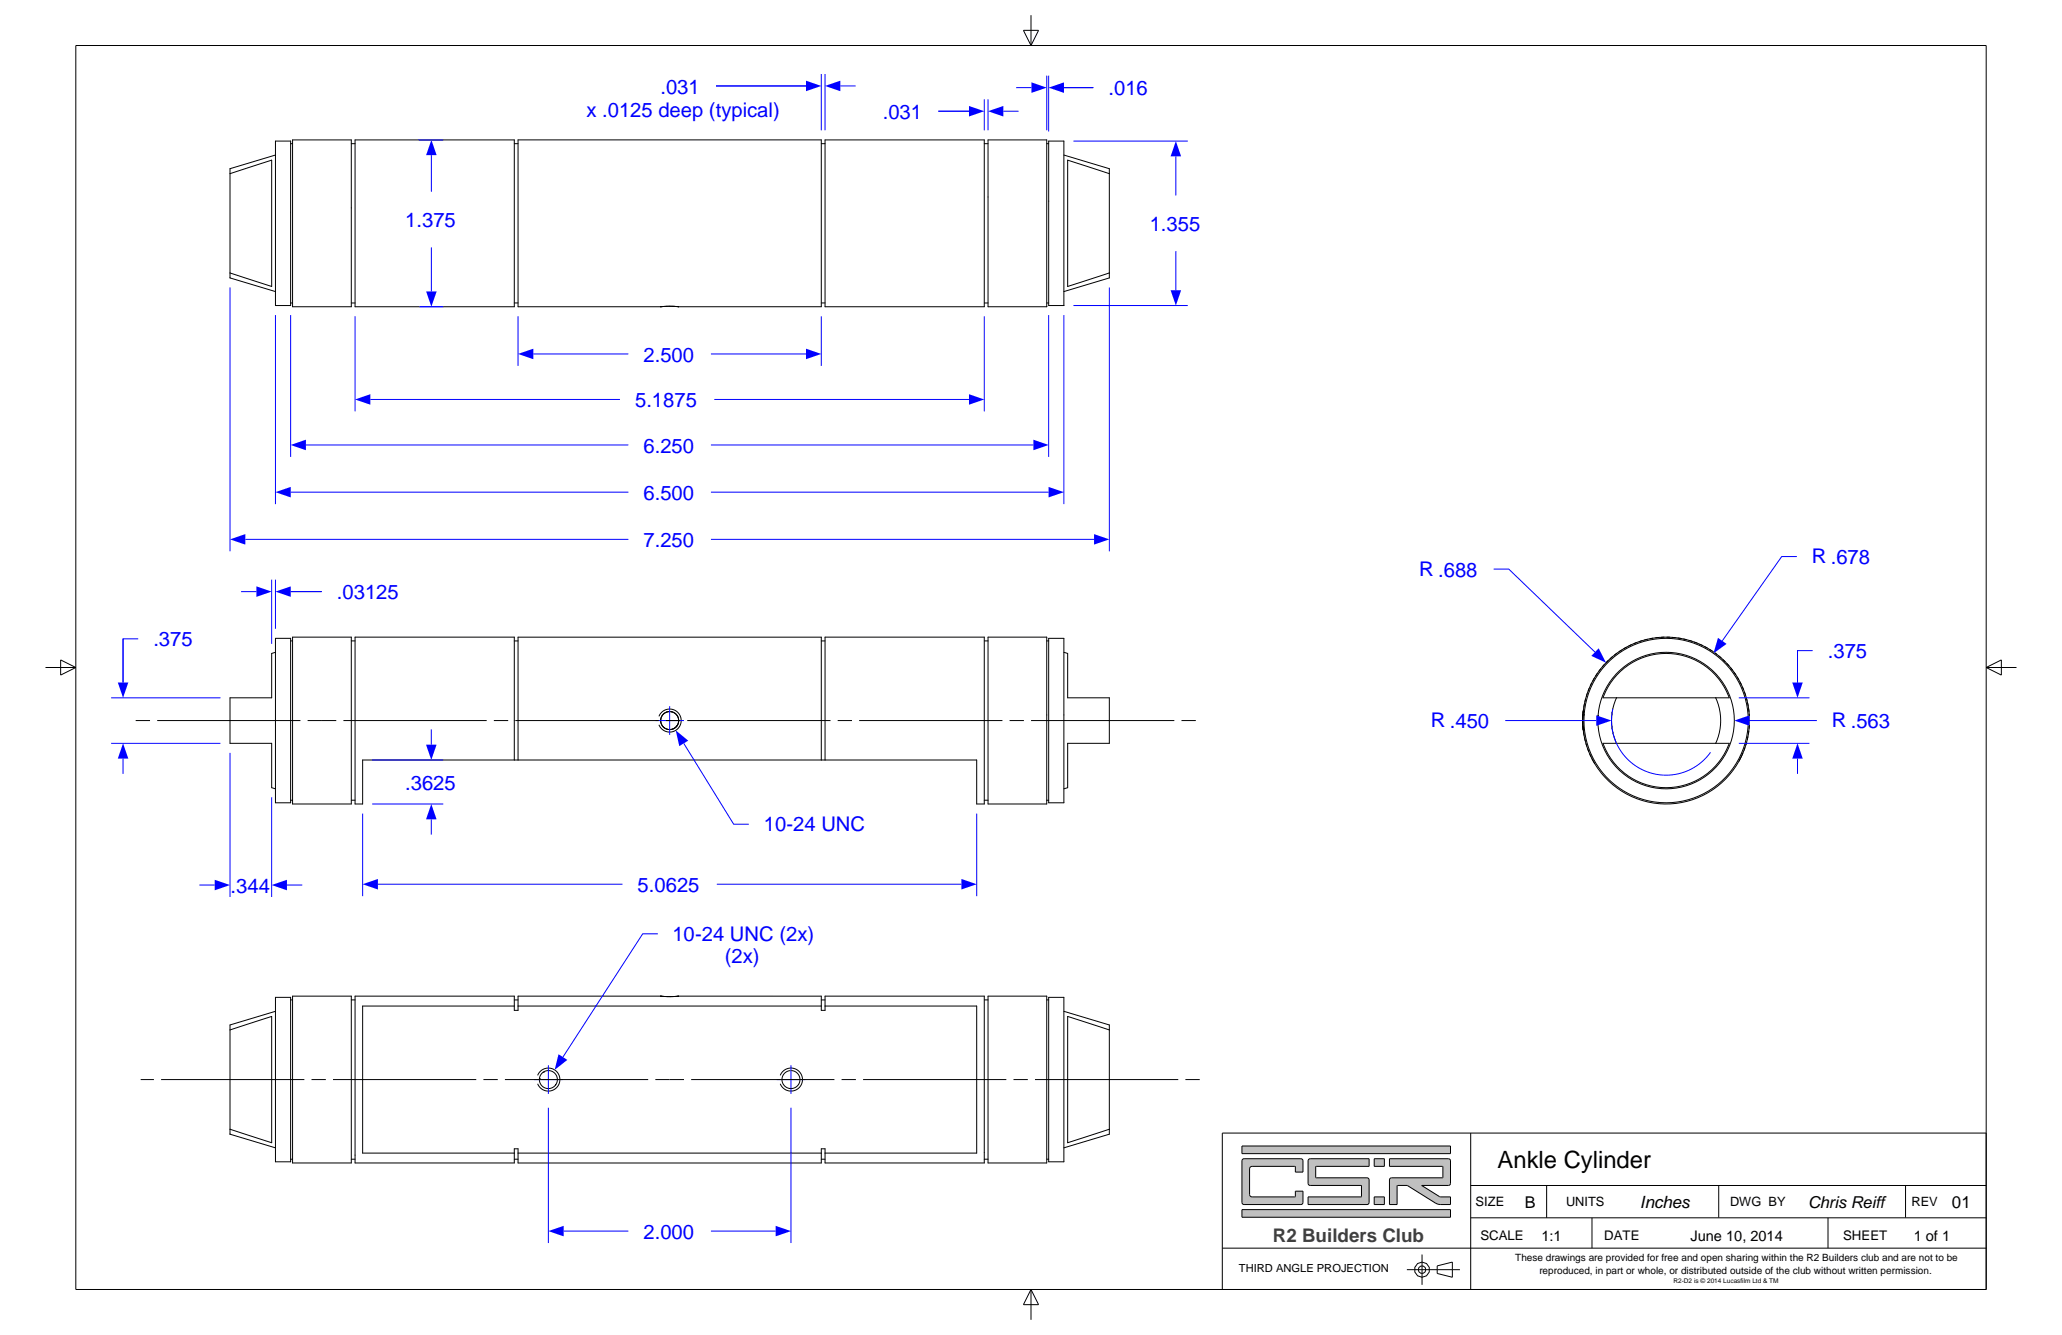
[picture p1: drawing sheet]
<svg xmlns="http://www.w3.org/2000/svg" width="432mm" height="279mm" viewBox="0 0 432 279" stroke-linecap="round" stroke-linejoin="round" font-family="sans-serif">
<g fill="none" stroke="#000" stroke-width=".21">
<path d="M57.7 133.6h3.2v34.4h-3.2zM57.7 136.5l-.8 .3v9.2h-8.7v9.6h8.7v9.3l.8 .2M60.9 134.1h.4M61.3 133.3h12.3v35h-12.3zM73.6 134.1h.8M107.7 134.1h.8M172 134.1h.8M206.1 134.1h.8M206.9 133.3h12.3v35h-12.3zM219.2 134.1h.4M219.6 133.6h3.2v34.4h-3.2zM222.8 136.5l.8 .3v9.2h8.7v9.6h-8.7v9.3l-.8 .2"/>
<path d="M107.7 159.1v-25.8h-33.3v35h1.5v-9.2h128.6v9.2h1.6v-35h-33.3v25.8M108.5 159.1v-25.7h63.5v25.7M138 149.9a2.41 2.41 0 0 1 3.7-1 2.41 2.41 0 0 1 0 3.8 2.41 2.41 0 0 1-3.7-1M138.4 151l.2 .7 .5 .6M138.4 150.6l.4-1.1 .5-.4 .6-.2 .7 .1 .6 .2 .5 .4 .3 .5 .1 .6-.1 .6-.2 .6-.5 .4-1 .4-.7-.1-.5-.3M138.4 150.6v.4M138.4 151v.3M138.4 151.3l.1 .1M138.5 151.5l.2 .4M138.6 149.9l-.2 .7M138.7 149.7l-.1 .1M138.7 151.9l.1 .1"/>
<path d="M138.8 152l.1 .1M138.9 149.5l-.2 .2M138.9 152.2h.1M139 149.4l-.1 .1M139.1 149.3h.1M139.1 152.3h.1M139.2 152.4l.2 .1M139.4 149.1l-.4 .3M139.5 152.5l.1 .1M139.6 149l-.1 .1M139.6 152.6h.1M139.7 149h-.1"/>
<path d="M139.8 152.6l.1 .1M139.9 149h-.1M139.9 152.7h.1M140 148.9h-.1M140.1 152.7h.1M140.4 148.9h-.3M140.4 152.7h-.2M140.4 148.9l.3 .1M140.5 152.7h-.1M140.7 152.6l-.1 .1M140.8 149l.4 .2M141.1 152.5l-.4 .1"/>
<path d="M141.2 149.2l.1 .1M141.3 152.4h-.1M141.4 149.3v.1M141.5 149.4l.3 .4M141.6 152.1l-.1 .1M141.6 152.1l-.3 .2M141.9 149.9v.1M141.9 150h.1M141.9 151.6v.1M141.9 151.6l-.3 .5M141.9 150l.2 .6M142.1 151.1l-.2 .5"/>
<path d="M142.1 150.6v.2M142.1 150.8v.2M60.9 167.5h.4M73.6 167.5h.8M206.1 167.5h.8M219.2 167.5h.4"/>
</g>
<path d="M141.5 152.9l2.6 2.1-1.9 1.2z" fill="#00f"/>
<path d="M137.2 150.8h6M140.2 147.8v6M143.2 155.6l10.4 16.9h3.2" fill="none" stroke="#00f" stroke-width=".21"/>
<path d="M75.9 185.1l3.2-1.1v2.2z" fill="#00f"/>
<path d="M79.1 185.1h51.3" fill="none" stroke="#00f" stroke-width=".21"/>
<path d="M201.3 184l3.2 1.1-3.2 1.1z" fill="#00f"/>
<path d="M75.9 170.3v17.3M204.5 170.3v17.3M150.1 185.1h51.2" fill="none" stroke="#00f" stroke-width=".21"/>
<path d="M45 184.1l3.2 1.1-3.2 1.1z" fill="#00f"/>
<path d="M41.8 185.2h3.2" fill="none" stroke="#00f" stroke-width=".21"/>
<path d="M56.9 185.2l3.2-1.1v2.2z" fill="#00f"/>
<path d="M28.9 133.7h-3.1v9.1M48.2 157.6v30.1M56.9 166.9v20.8M60.1 185.2h3.2" fill="none" stroke="#00f" stroke-width=".21"/>
<path d="M24.7 142.8h2.2l-1.1 3.2z" fill="#00f"/>
<path d="M25.8 133.7v9.1" fill="none" stroke="#00f" stroke-width=".21"/>
<path d="M25.8 155.6l1.1 3.2h-2.2z" fill="#00f"/>
<path d="M23.3 146h22.9M23.3 155.6h22.9M25.8 158.8v3.2" fill="none" stroke="#00f" stroke-width=".21"/>
<g fill="none" stroke="#000" stroke-width=".21">
<path d="M28.4 150.8h3M32.9 150.8h30M64.4 150.8h6M71.9 150.8h30M103.4 150.8h3M107.9 150.8h30M139.4 150.8h3M143.9 150.8h30M175.4 150.8h3M179.9 150.8h30M211.4 150.8h3M215.9 150.8h30"/>
<path d="M247.4 150.8h3"/>
</g>
<path d="M90.3 168.3l1.1 3.2h-2.2z" fill="#00f"/>
<path d="M90.3 171.5v3.2" fill="none" stroke="#00f" stroke-width=".21"/>
<path d="M89.2 155.9h2.2l-1.1 3.2z" fill="#00f"/>
<path d="M60.9 123.8h6.5M77.9 159.1h14.9M90.3 152.7v3.2M77.9 168.3h14.9" fill="none" stroke="#00f" stroke-width=".21"/>
<path d="M53.7 122.7l3.2 1.1-3.2 1.1z" fill="#00f"/>
<path d="M50.5 123.8h3.2" fill="none" stroke="#00f" stroke-width=".21"/>
<path d="M57.7 123.8l3.2-1.1v2.2z" fill="#00f"/>
<path d="M56.9 121.3v13.5M57.7 121.3v10.3M60.9 123.8h6.5" fill="none" stroke="#00f" stroke-width=".21"/>
<g fill="none" stroke="#000" stroke-width=".21">
<path d="M48.2 36.3l8.7-2.8v26.5l-8.7-2.9M48.2 36.3v20.8M57.7 29.5h3.2v34.4h-3.2zM57.7 32.4l-9.5 2.9v1M60.9 30.1h.4M61.3 29.3h12.3v34.9h-12.3zM73.6 30.1h.8M74.4 29.3h33.3v34.9h-33.3zM107.7 30.1h.8M172 30.1h.8M172.8 29.3h33.3v34.9h-33.3zM206.1 30.1h.8"/>
<path d="M206.9 29.3h12.3v34.9h-12.3zM219.2 30.1h.4M219.6 29.5h3.2v34.4h-3.2zM222.8 32.4l9.5 2.9v1M232.3 36.3l-8.7-2.8v26.5l8.7-2.9M232.3 36.3v20.8M48.2 57.1v1.1l9.5 2.8M232.3 57.1v1.1l-9.5 2.8M60.9 63.4h.4M73.6 63.4h.8M107.7 63.4h.8M138.4 64.2h.1"/>
<path d="M138.5 64.2h-.1M138.6 64.2h-.1M138.6 64.2h.1M138.7 64.2h.1M138.8 64.2h.1M139 64.1h-.1M139.2 64.1h-.2M139.3 64.1h.1M139.5 64.1h-.1M139.7 64.1h-.1M139.8 64.1h.1M139.9 64.1h.1"/>
<path d="M140.1 64.1h-.1M140.2 64.1h.1M140.4 64.1h.1M140.5 64.1h.1M140.7 64.1h.1M140.8 64.1h.2M141 64.1h.1M141.1 64.1h.1M141.2 64.1h.1M141.4 64.1h.1M141.6 64.2h.1M141.7 64.2h.2"/>
<path d="M142 64.2h.1M142 64.2h30v-34.9h-63.5v34.9h29.9M142.1 64.2h-3.7M172 63.4h.8M206.1 63.4h.8M219.2 63.4h.4M219.2 64.2h.1M222.8 63.9h.1"/>
</g>
<path d="M48.2 112.9l3.2-1.1v2.2z" fill="#00f"/>
<path d="M51.4 112.9h80.2" fill="none" stroke="#00f" stroke-width=".21"/>
<path d="M229.1 111.8l3.2 1.1-3.2 1.1z" fill="#00f"/>
<path d="M48.2 60.2v55.2M232.3 60.2v55.2M148.9 112.9h80.2" fill="none" stroke="#00f" stroke-width=".21"/>
<path d="M57.7 103l3.2-1.1v2.2z" fill="#00f"/>
<path d="M60.9 103h70.7" fill="none" stroke="#00f" stroke-width=".21"/>
<path d="M219.6 101.9l3.2 1.1-3.2 1.1z" fill="#00f"/>
<path d="M57.7 65.9v39.6M222.8 65.9v39.6M148.9 103h70.7" fill="none" stroke="#00f" stroke-width=".21"/>
<path d="M60.9 93.1l3.2-1.1v2.2z" fill="#00f"/>
<path d="M64.1 93.1h67.5" fill="none" stroke="#00f" stroke-width=".21"/>
<path d="M216.4 92l3.2 1.1-3.2 1.1z" fill="#00f"/>
<path d="M60.9 65.9v29.7M219.6 65.9v29.7M148.9 93.1h67.5" fill="none" stroke="#00f" stroke-width=".21"/>
<path d="M74.4 83.6l3.2-1.1v2.2z" fill="#00f"/>
<path d="M77.6 83.6h52.2" fill="none" stroke="#00f" stroke-width=".21"/>
<path d="M202.9 82.5l3.2 1.1-3.2 1.1z" fill="#00f"/>
<path d="M74.4 66.2v19.9M206.1 66.2v19.9M149.6 83.6h53.3" fill="none" stroke="#00f" stroke-width=".21"/>
<path d="M108.5 74.1l3.2-1.1v2.2z" fill="#00f"/>
<path d="M111.7 74.1h19.9" fill="none" stroke="#00f" stroke-width=".21"/>
<path d="M168.8 73l3.2 1.1-3.2 1.1z" fill="#00f"/>
<path d="M108.5 66.2v10.4M148.9 74.1h19.9M172 66.2v10.4" fill="none" stroke="#00f" stroke-width=".21"/>
<path d="M246.2 29.5l1.1 3.2h-2.2z" fill="#00f"/>
<path d="M246.2 32.7v8.2" fill="none" stroke="#00f" stroke-width=".21"/>
<path d="M245.1 60.7h2.2l-1.1 3.2z" fill="#00f"/>
<path d="M224.8 29.5h23.9M246.2 52.6v8.1M224.8 63.9h23.9" fill="none" stroke="#00f" stroke-width=".21"/>
<path d="M90.3 29.3l1.1 3.2h-2.2z" fill="#00f"/>
<path d="M90.3 32.5v7.6" fill="none" stroke="#00f" stroke-width=".21"/>
<path d="M89.2 61h2.2l-1.1 3.2z" fill="#00f"/>
<path d="M149.9 18h18.9M87.6 29.3h5.2M90.3 51.8v9.2M87.8 64.2h5" fill="none" stroke="#00f" stroke-width=".21"/>
<path d="M168.8 16.9l3.2 1.1-3.2 1.1z" fill="#00f"/>
<path d="M149.9 18h18.9" fill="none" stroke="#00f" stroke-width=".21"/>
<path d="M172.8 18l3.2-1.1v2.2z" fill="#00f"/>
<path d="M172 15.5v11.8M172.8 15.5v11.8M176 18h3.2M196.5 23.3h6.4" fill="none" stroke="#00f" stroke-width=".21"/>
<path d="M202.9 22.2l3.2 1.1-3.2 1.1z" fill="#00f"/>
<path d="M196.5 23.3h6.4" fill="none" stroke="#00f" stroke-width=".21"/>
<path d="M206.9 23.3l3.2-1.1v2.2z" fill="#00f"/>
<path d="M222.8 18.3h6.2M206.1 20.8v6.5M206.9 20.8v6.5M210.1 23.3h3.2" fill="none" stroke="#00f" stroke-width=".21"/>
<path d="M216 17.2l3.2 1.1-3.2 1.1z" fill="#00f"/>
<path d="M212.8 18.3h3.2" fill="none" stroke="#00f" stroke-width=".21"/>
<path d="M219.6 18.3l3.2-1.1v2.2z" fill="#00f"/>
<path d="M219.2 15.8v11.5M219.6 15.8v11.7M222.8 18.3h6.2" fill="none" stroke="#00f" stroke-width=".21"/>
<g fill="none" stroke="#000" stroke-width=".21">
<path d="M335.9 139.1l-.3 .5M336.8 138.3l-.5 .4M337.6 137.5l-.4 .4M338.6 136.7l-.5 .4M339.5 136.1l-.5 .3M340.5 135.5l-.5 .3M341.6 134.9l-.5 .3M342.7 134.5l-.6 .2M343.8 134.1l-.6 .2M344.9 133.8l-.5 .1M346.1 133.6l-.6 .1M347.3 133.4l-.6 .1"/>
<path d="M348.5 133.4h-.6M349 133.4h.6M350.2 133.4l.6 .1M351.4 133.5l.6 .1M352.6 133.7l.5 .2M353.7 134l.6 .2M354.8 134.4l.6 .2M355.9 134.8l.6 .3M357 135.3l.5 .3M358 135.9l.5 .3M359 136.6l.5 .3M359.9 137.3l.5 .4"/>
<path d="M360.8 138.1l.4 .4M361.7 138.9l.4 .4M362.4 139.8l.4 .4M331.4 150.8h.1M331.4 150.8v.3M331.4 150.9v.1M331.4 151h.1M331.4 150.6v.1M331.4 151.1h.1M331.4 150.5v.1M331.4 151.1l.1 .9M331.4 151.1v.1"/>
<path d="M331.4 150.4h.1M331.4 151.2v.1M331.4 151l.1 .6M331.4 150.3v.1M331.4 151.4v.1M331.4 151.5l.1 .1M331.5 150l-.1 .2M331.5 151.7h.1M331.5 149.8v.1M331.5 151.8v.1M331.5 149.7l-.1 1.1M331.5 149.7v.1"/>
<path d="M331.5 149.8l-.1 .6M331.5 151.9v.1M331.5 149.6v.1M331.5 152h.1M331.5 149.6h.1M331.5 152v.3M331.5 149.5h.1M331.5 152.1l.1 .6M331.5 149.4h.1M331.5 152.3v.4M331.5 152.3v.1M331.5 152.5h.1"/>
<path d="M331.5 152.5v.1M331.5 152.6h.1M331.5 152.6v.1M331.5 152.7l.1 .3M331.5 148.9h.1M331.5 148.9v.4M331.6 148.8l-.1 .8M331.6 148.6l-.1 .6M331.6 153.3v.2M331.6 153.3l.1 .6M331.8 147.5l-.1 .5M331.8 154.5l.2 .6"/>
<path d="M332 146.3l-.1 .6M332.1 155.6l.2 .6M332.4 145.2l-.2 .5M332.5 156.8l.2 .5M332.8 144.1l-.2 .5M332.9 157.8l.3 .6M333.3 143l-.3 .5M333.4 158.8l.5 1M333.8 142l-.2 .5M334.5 141l-.3 .5M335.2 140l-.4 .5M338.5 146a11.4 11.4 0 0 0 0 9.6"/>
<path d="M338.5 146h-2.8a14 14 0 0 1 13.2-9.2 14 14 0 0 1 13.2 9.2h-2.8M338.5 155.6h-2.8a14 14 0 0 0 13.2 9.3 14 14 0 0 0 13.2-9.3h-2.8M338.5 146h20.8M338.5 155.6h20.8M359.3 146a11.4 11.4 0 0 1 0 9.6M363.1 140.7l.4 .5M363.8 141.7l.3 .5M364.4 142.7l.2 .6M364.7 158.2l-.5 1.1M364.9 143.8l.2 .5M365 157.6l-.2 .5M365.3 144.9l.2 .6"/>
<path d="M365.4 156.5l-.2 .5M365.7 146l.1 .6M365.7 155.3l-.1 .6M366 147.2l.1 .5M366 154.2l-.1 .6M366.2 148.3l.1 .6M366.2 153l-.1 .6M366.3 149.5v.6M366.3 151.9v.5M366.3 150.7v.6"/>
<circle cx="348.9" cy="150.8" r="17.2"/>
<circle cx="348.9" cy="150.8" r="14.3"/>
<circle cx="348.9" cy="150.8" r="17.5"/>
</g>
<path d="M363.2 150.8l3.2-1.1v2.2z" fill="#00f"/>
<path d="M366.4 150.8h14.1" fill="none" stroke="#00f" stroke-width=".21"/>
<path d="M334.3 149.7l3.2 1.1-3.2 1.1z" fill="#00f"/>
<path d="M315.2 150.8h19.1M337.7 148.3l-.2 2 .1 2 .4 1.9 .8 1.9 1 1.7 1.4 1.4 1.4 1.1 1.7 1 1.9 .6 1.8 .3h2l1.9-.4 1.9-.7 1.7-1 1.4-1.1 1.3-1.6" fill="none" stroke="#00f" stroke-width=".21"/>
<path d="M359.8 133.5l1.8 1.3-2.8 1.9z" fill="#00f"/>
<path d="M376.3 116.5h-3.2l-12.4 17.6" fill="none" stroke="#00f" stroke-width=".21"/>
<path d="M334.8 135.7l1.5 3-3.1-1.4z" fill="#00f"/>
<path d="M312.8 119.1h3.1l18.1 17.4M379.6 136.2h-3.2v6.6" fill="none" stroke="#00f" stroke-width=".21"/>
<path d="M375.3 142.8h2.2l-1.1 3.2z" fill="#00f"/>
<path d="M376.4 136.2v6.6" fill="none" stroke="#00f" stroke-width=".21"/>
<path d="M376.4 155.6l1.1 3.2h-2.2z" fill="#00f"/>
<path d="M364.1 146h14.8M364.1 155.6h14.8M376.4 158.8v3.2" fill="none" stroke="#00f" stroke-width=".21"/>
<g fill="none" stroke="#000" stroke-width=".21">
<path d="M48.2 215.6l8.7-2.9v26.5l-8.7-2.9M48.2 215.6v20.7M57.7 208.7h3.2v34.5h-3.2zM57.7 211.7l-9.5 2.8v1.1M60.9 209.3h.4M61.3 208.5h12.3v34.9h-12.3zM73.6 209.3h.8M107.7 210.6h-31.8v30.7h31.8M107.7 210.6v-2.1h-33.3v34.9h33.3v-2.1M107.7 209.3h.8M107.7 210.6v.9h.8v-.9M108.5 210.6h63.5"/>
<path d="M138.4 208.5h.1M138.4 208.5h-29.9v2.1M138.4 208.5h33.6v2.1M138.5 208.5h.1M138.6 208.5h.1M138.7 208.5h.1M138.9 208.5h.1M139 208.5h.1M139.1 208.5h.1M139.1 208.5l.2 .1M139.4 208.6h.1M139.5 208.6h.1"/>
<path d="M139.6 208.6h.1M139.7 208.6h.2M139.9 208.6h.1M140.1 208.6h.1M140.3 208.6h.1M140.5 208.6h-.2M140.7 208.6h-.1M140.8 208.6h-.1M140.9 208.6h.1M141.1 208.6h-.1M141.2 208.6h.1M141.4 208.5l-.1 .1"/>
<path d="M141.4 208.5h.1M141.6 208.5h-.1M141.7 208.5h.1M141.8 208.5h.1M142 208.5h-.1M142 208.5h.1M142.1 208.5h.1M172 209.3h.8M172 210.6v.9h.8v-.9M172.8 210.6h31.7v30.7h-31.7M172.8 210.6v-2.1h33.3v34.9h-33.3v-2.1M206.1 209.3h.8"/>
<path d="M206.9 208.5h12.3v34.9h-12.3zM219.2 209.3h.4M219.6 208.7h3.2v34.5h-3.2zM222.8 211.7l9.5 2.8v1.1M232.3 215.6l-8.7-2.9v26.5l8.7-2.9M232.3 215.6v20.7M48.2 236.3v1M48.2 237.4l9.5 2.8M48.2 237.3v.1M112.6 225.1a2.41 2.41 0 0 1 3.7-1.1 2.41 2.41 0 0 1 0 3.9 2.41 2.41 0 0 1-3.7-1.1M113 225.8h.1M113.8 224.4h.1"/>
<path d="M163.4 225.1a2.41 2.41 0 0 1 3.7-1.1 2.41 2.41 0 0 1 0 3.9 2.41 2.41 0 0 1-3.7-1.1M232.3 236.3v1.1l-9.5 2.8M60.9 242.6h.4M73.6 242.6h.8M107.7 242.6h.8M107.7 241.3v-.9h.8v.9M108.5 241.3v2.1h63.5v-2.1M108.5 241.3h63.5M172 242.6h.8M172 241.3v-.9h.8v.9M206.1 242.6h.8M219.2 242.6h.4"/>
<circle cx="114.8" cy="225.9" r="1.88"/>
<circle cx="165.6" cy="225.9" r="1.88"/>
</g>
<path d="M117 220.6l1.8 1.2-2.7 2.1z" fill="#00f"/>
<path d="M137.8 195.4h-3.2l-16.7 25.8M111.8 225.9h6M114.8 222.9v6M162.6 225.9h6M165.6 222.9v6" fill="none" stroke="#00f" stroke-width=".21"/>
<path d="M114.8 257.7l3.2-1.1v2.2z" fill="#00f"/>
<path d="M118 257.7h13.6" fill="none" stroke="#00f" stroke-width=".21"/>
<path d="M162.4 256.6l3.2 1.1-3.2 1.1z" fill="#00f"/>
<path d="M114.8 231.8v28.4M165.6 231.8v28.4M148.9 257.7h13.5" fill="none" stroke="#00f" stroke-width=".21"/>
<g fill="none" stroke="#000" stroke-width=".21">
<path d="M15.9 9.5h400v260.4h-400zM214.3 6.4h3.2l-1.6 3.1zM215.9 3.2v6.3M9.5 139.7h6.4M12.7 138.1l3.2 1.6-3.2 1.6zM415.9 139.7h6.4M415.9 139.7l3.2-1.6v3.2zM29.5 225.9h2.7M33.7 225.9h30M65.2 225.9h3M69.7 225.9h30M101.2 225.9h3"/>
<path d="M105.7 225.9h30M137.2 225.9h6M144.7 225.9h30M176.2 225.9h3M180.7 225.9h30M212.2 225.9h3M216.7 225.9h30M248.2 225.9h3M215.9 269.9v6.3M215.9 269.9l1.6 3.1h-3.2z"/>
</g>
<path d="M260.1 253.2v1.6h43.6v-1.6zM260.1 239.8v1.6h43.6v-1.6zM260.2 242.6l.3-.1 12.2 .1 .2 .3v2.4h-1.6l-.1-1.2-9.3 .1-.2 .4v5.4l.1 .3 .4 .2h9l.1-1.2h1.6l-.1 2.6-.4 .2-12.2-.1-.1-.4v-8.6zM291 242.5v1.6h11l.1 .1v2.3l-10.9 .1-.2 .3v5.2h1.6v-3.9l.1-.1h2l6.3 3.9 2.7 .1v-1.6h-2.2l-3.8-2.4h5.6l.3-.1 .1-.3v-4.7l-.1-.4zM274 242.6l-.1 .4v4.7l.2 .3 10.9 .1 .1 2.3-.1 .1h-11.1v1.6h12.4l.3-.2 .1-5-.2-.3-10.9-.1-.1-2.3 .1-.1h11.1v-1.6h-12.3zM287.8 250.5v1.6h2.1v-1.6zM287.8 242.5v1.6h2.1v-1.6z" fill-rule="evenodd" fill="#c0c0c0"/>
<g fill="none" stroke="#000" stroke-width=".21">
<path d="M256 237.1h159.9v32.8h-159.9zM260.1 239.8h43.6v1.6h-43.6zM308 237.1v32.8M260.1 253.2h43.6v1.6h-43.6zM260.2 242.6l.3-.1 12.2 .1 .2 .3v2.4h-1.6l-.1-1.2-9.3 .1-.2 .4v5.4l.1 .3 .4 .2h9l.1-1.2h1.6l-.1 2.6-.4 .2-12.2-.1-.1-.4v-8.6zM274 242.6l.4-.1h12.3v1.6h-11.1l-.1 .1 .1 2.3 10.9 .1 .2 .4-.1 4.9-.3 .2h-12.4v-1.6h11.1l.1-.1-.1-2.3-10.9-.1-.2-.3v-4.7zM287.8 242.5h2.1v1.6h-2.1zM287.8 250.5h2.1v1.6h-2.1zM291 242.5l12.6 .1 .1 .4v4.7l-.1 .3-.3 .1h-5.6l3.8 2.4h2.2v1.6h-2.1l-.8-.2-6.1-3.8h-2.1v4h-1.6v-5.2l.2-.3 10.8-.1 .1-.1v-2.3h-11.1zM308 248.1h107.9M308 254.9h107.9M323.9 248.1v6.8"/>
<path d="M333.4 254.9v6.3M359.9 248.1v6.7M382.8 254.9v6.3M399 248.1v6.7M256 261.2h159.9M294.6 265.7h11.1M297.8 262.6v6.3M301 264.9l3.1-.8v3.2l-3.1-.8z"/>
<circle cx="297.8" cy="265.7" r=".79"/>
<circle cx="297.8" cy="265.7" r="1.59"/>
</g>
<text font-size="5" x="313.6" y="244.4">Ankle Cylinder</text>
<g font-size="4.2" fill="#00f">
<text x="138.3" y="19.6">.031</text>
<text x="232.1" y="19.9">.016</text>
<text x="122.8" y="24.5">x .0125 deep (typical)</text>
<text x="184.9" y="24.9">.031</text>
<text x="84.9" y="47.5">1.375</text>
<text x="240.8" y="48.3">1.355</text>
<text x="134.8" y="75.7">2.500</text>
<text x="133" y="85.2">5.1875</text>
<text x="134.8" y="94.7">6.250</text>
<text x="134.8" y="104.6">6.500</text>
<text x="134.8" y="114.5">7.250</text>
<text x="379.4" y="117.9">R .678</text>
<text x="70.6" y="125.4">.03125</text>
<text x="297.2" y="120.5">R .688</text>
<text x="32.1" y="135.3">.375</text>
<text x="382.8" y="137.8">.375</text>
<text x="299.6" y="152.2">R .450</text>
<text x="383.6" y="152.2">R .563</text>
<text x="84.9" y="165.3">.3625</text>
<text x="159.9" y="173.9">10-24 UNC</text>
<text x="48.3" y="186.8">.344</text>
<text x="133.5" y="186.6">5.0625</text>
<text x="140.8" y="196.9">10-24 UNC (2x)</text>
<text x="151.8" y="201.6">(2x)</text>
<text x="134.8" y="259.2">2.000</text>
</g>
<text font-size="3.9" fill="#404040" x="266.6" y="259.9">R2 Builders Club</text>
<g font-size="3.5">
<text x="343.4" y="252.9">Inches</text>
<text x="408.8" y="252.9">01</text>
</g>
<g font-size="3.4">
<text x="319.3" y="252.8">B</text>
<text x="378.6" y="252.8">Chris Reiff</text>
</g>
<g font-size="3.1">
<text x="322.8" y="259.7">1:1</text>
<text x="354" y="259.7">June 10, 2014</text>
<text x="400.7" y="259.7">1 of 1</text>
</g>
<g font-size="2.8">
<text x="310" y="259.5">SCALE</text>
<text x="335.9" y="259.5">DATE</text>
<text x="386" y="259.5">SHEET</text>
</g>
<g font-size="2.7">
<text x="309" y="252.5">SIZE</text>
<text x="327.9" y="252.4">UNITS</text>
<text x="362.3" y="252.4">DWG BY</text>
<text x="400.3" y="252.4">REV</text>
</g>
<text font-size="2.3" x="259.4" y="266.2">THIRD ANGLE PROJECTION</text>
<g font-size="2.1">
<text x="317.3" y="264">These drawings are provided for free and open sharing within the R2 Builders club and are not to be</text>
<text x="322.3" y="266.6">reproduced, in part or whole, or distributed outside of the club without written permission.</text>
</g>
<text font-size="1.4" x="350.5" y="268.6">R2-D2 is © 2014 Lucasfilm Ltd &amp; TM</text>
</svg>
